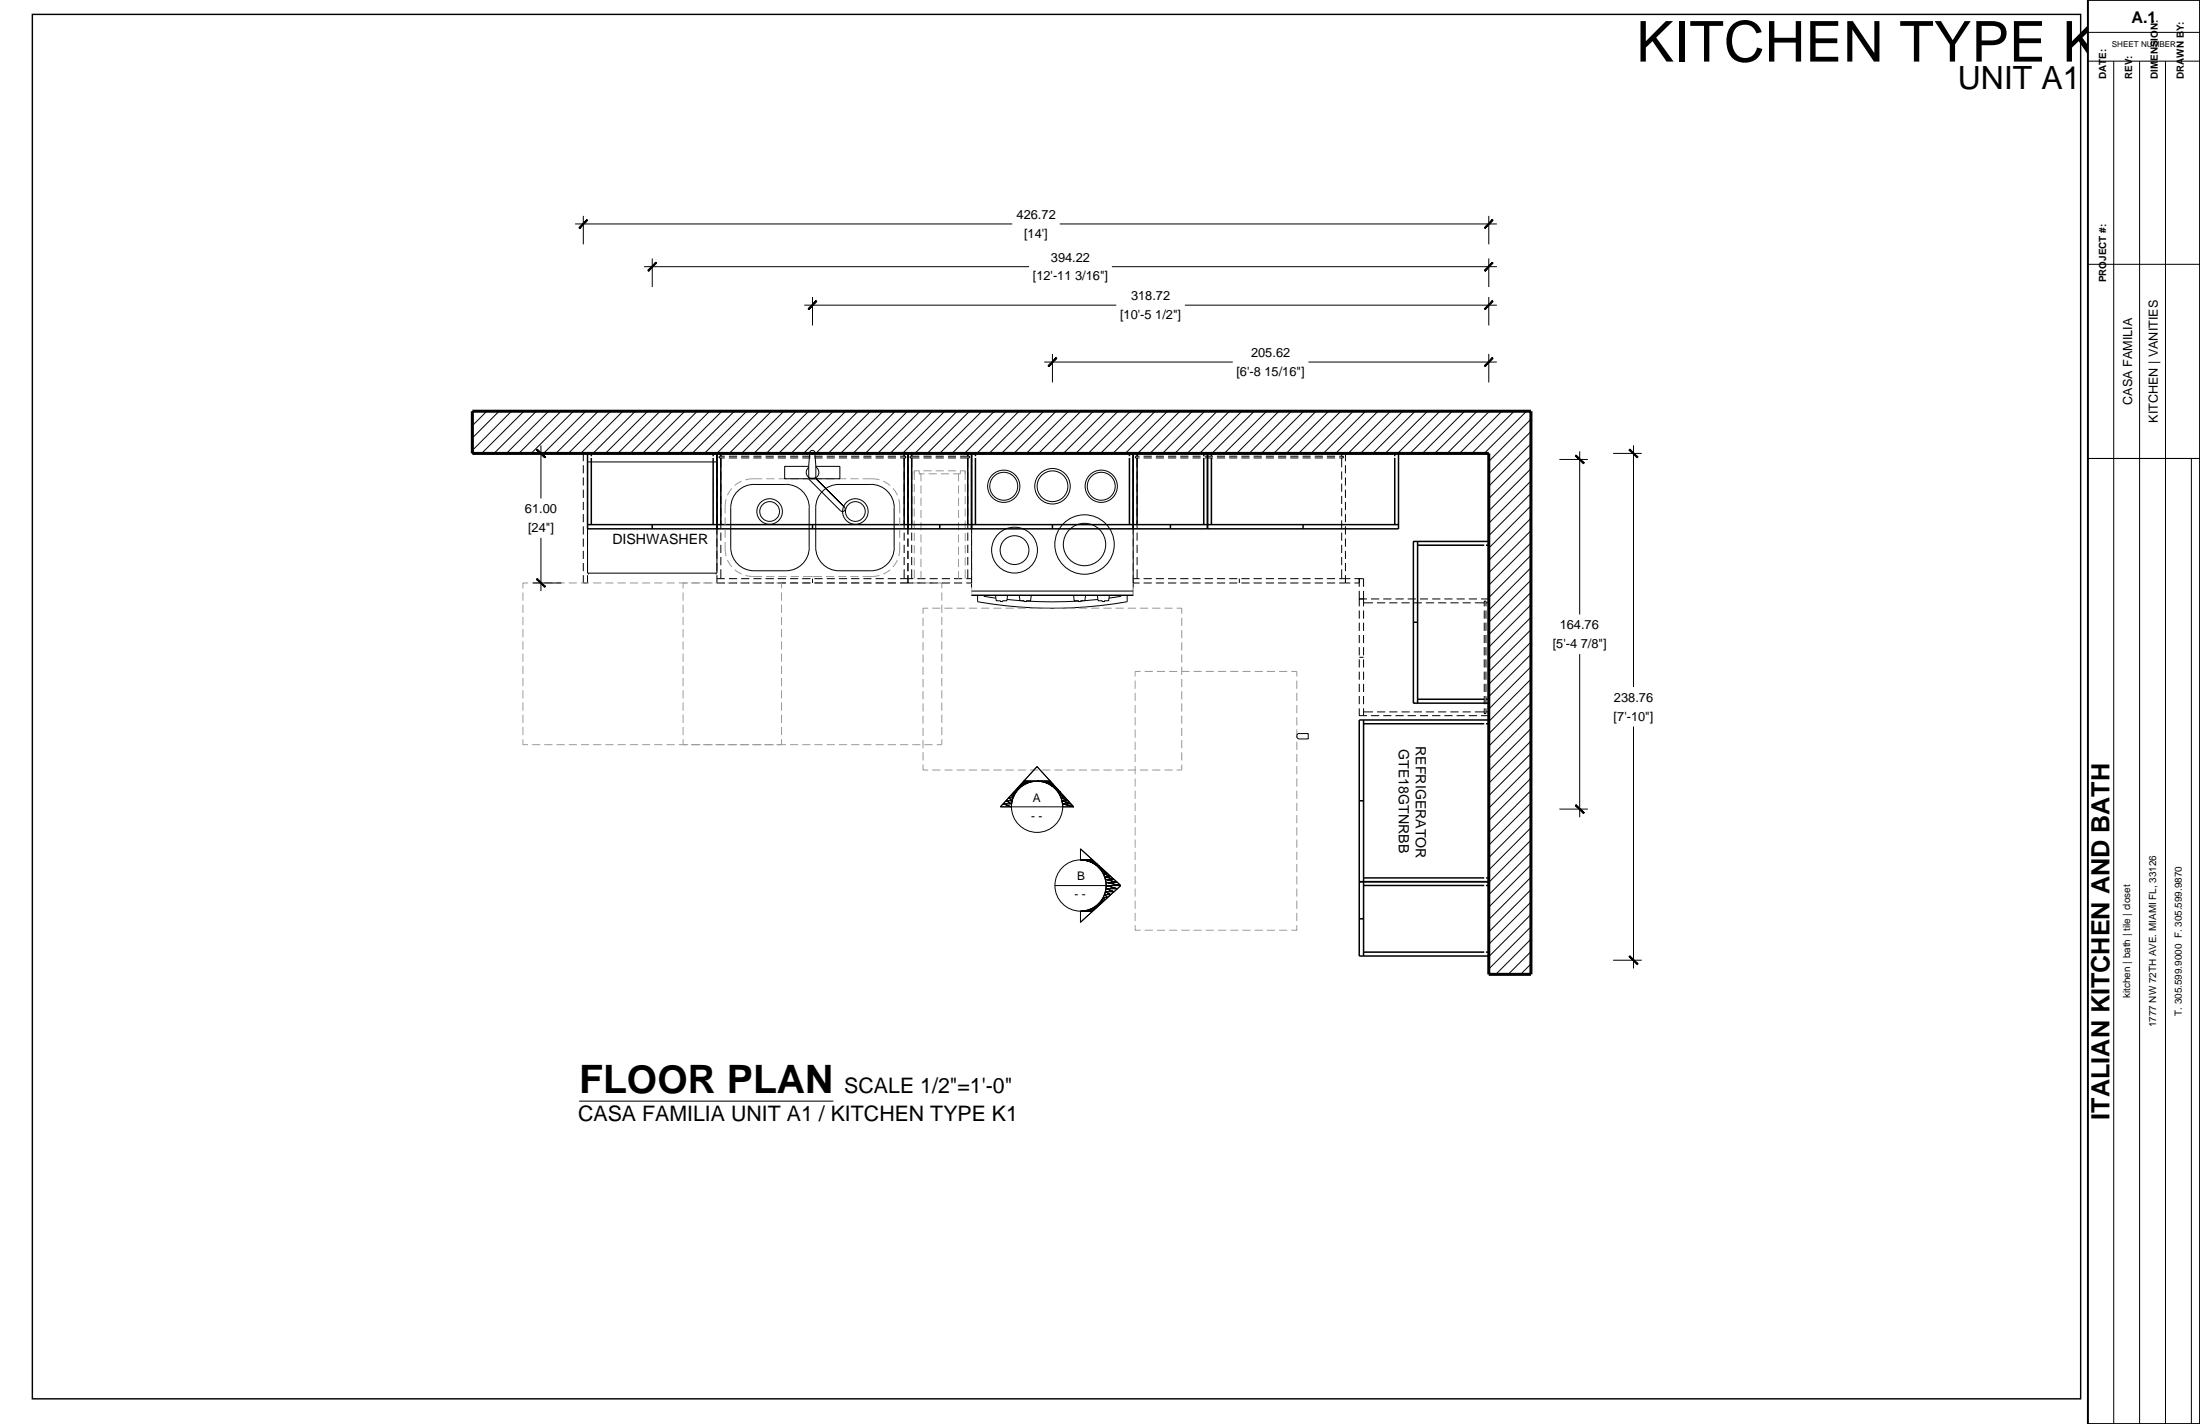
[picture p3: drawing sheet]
<svg xmlns="http://www.w3.org/2000/svg" width="432mm" height="279mm" viewBox="0 0 432 279" stroke-linecap="round" stroke-linejoin="round" font-family="sans-serif">
<g fill="none" stroke="#000" stroke-width=".2">
<path d="M112.9 43.9h85.8M114.5 42.4v5.5M126.4 52.3h75.6M128 50.7v5.6M157.9 59.9h61.2M159.5 58.3v5.6M208 43.9h85.8M218.2 52.3h75.6M232.6 59.9h61.2M292.2 42.4v5.5M292.2 50.7v5.6M292.2 58.3v5.6"/>
<path d="M205 71h37M206.6 69.4v5.6M256.8 71h37M292.2 69.4v5.6M93.1 80.7l-.4 .4M95.5 80.7l-2.8 2.8M98 80.7l-5.3 5.2M100.4 80.7l-7.7 7.7M102.8 80.7l-8.3 8.3M104.6 89h5.6M105.3 80.7l-8.3 8.3M106.2 87.4v10.4"/>
<path d="M107.7 80.7l-8.3 8.3M110.1 80.7l-8.3 8.3M112.5 80.7l-8.3 8.3M114.5 90.5v-1.5h.8v1.5M114.5 91.3v1.6M114.5 93.7v1.6M114.5 96.1v1.6M114.5 98.5v1.6M115 80.7l-8.3 8.3M115.3 90.6h25.4v21.9h-25.4zM116.1 89h23.9M117.4 80.7l-8.3 8.3"/>
<path d="M119.8 80.7l-8.3 8.3M122.3 80.7l-8.3 8.3M124.7 80.7l-8.3 8.3M127.1 80.7l-8.3 8.3M129.6 80.7l-8.3 8.3M132 80.7l-8.3 8.3M134.4 80.7l-8.3 8.3M136.8 80.7l-8.3 8.3M139.3 80.7l-8.3 8.3M141.5 89v.5M141.5 89.9v1.8M141.5 92.5v1.6"/>
<path d="M141.5 94.9v1.6M141.5 97.3v1.6M141.5 99.7v1.6M141.7 80.7l-8.3 8.3M142.3 89.5h-1.2v.4h1.2M143.1 89.9h1.6M143.1 89.5h1.6M144.1 80.7l-8.3 8.3M145.5 89.9h1.6M145.5 89.5h1.6M146.6 80.7l-8.3 8.3M147.9 89.9h1.6"/>
<path d="M147.9 89.5h1.6M149 80.7l-8.3 8.3M150.3 89.9h1.6M150.3 89.5h1.6M151.4 80.7l-8.3 8.3M152.7 89.9h1.6M152.7 89.5h1.6M153.8 80.7l-8.2 8.3M154.2 95.1l-6.2-.1a4.6 4.6 0 0 0-4.6 4.6v7.8a4.6 4.6 0 0 0 4.6 4.6h6.2M154.3 95a4.5 4.5 0 0 1 4.5 4.6v7.8a4.6 4.6 0 0 1-4.5 4.6M155.1 89.9h1.6M155.1 89.5h1.6"/>
<path d="M156.3 80.7l-8.3 8.3M157.5 89.9h1.6M157.5 89.5h1.6M158.7 93.9l6.3 6.3M158.7 80.7l-8.3 8.3M158.7 91.5h-4.7v2.4h10.8v-2.4h-4.7M158.8 91.7a1.24 1.24 0 0 0 .1 2.1M158.9 89.3l-.2 2.1v2.2l.2 .3h1.1l.1-.3-.1-4.3M159.9 89.9h1.6M159.9 89.5h1.6M160 88.9a.54 .54 0 0 0-.6-.5 .54 .54 0 0 0-.5 .5M160.1 91.6a1.24 1.24 0 0 1-.1 2.2"/>
<path d="M160.2 93.9l5.5 5.6a.52 .52 0 0 1 0 .7 .52 .52 0 0 1-.7 0M161.1 80.7l-8.3 8.3M162.3 89.9h1.6M162.3 89.5h1.6M163.6 80.7l-8.3 8.3M164.7 89.9h1.6M164.7 89.5h1.6M166 80.7l-8.3 8.3M167 89.9h1.7M167 89.5h1.7M168.4 80.7l-8.3 8.3M169.5 89.9h1.5"/>
<path d="M169.5 89.5h1.5M170.9 80.7l-8.3 8.3M170.9 95.1l-6.2-.1a4.6 4.6 0 0 0-4.6 4.6v7.8a4.6 4.6 0 0 0 4.6 4.6h6.2M170.9 95a4.5 4.5 0 0 1 4.6 4.6v7.8a4.6 4.6 0 0 1-4.6 4.6M171.9 89.9h1.6M171.9 89.5h1.6M173.3 80.7l-8.3 8.3M174.2 89.9h1.7M174.2 89.5h1.7M175.7 80.7l-8.3 8.3M176.7 89.5h1.1v.4h-1.1M177.5 89v.5"/>
<path d="M177.5 89.9v1.8M177.5 92.5v1.6M177.5 94.9v1.6M177.5 97.3v1.6M177.5 99.7v1.6M178.1 80.7l-8.3 8.3M178.2 89v1.5M178.2 91.3v1.6M178.2 93.7v1.6M178.2 96.1v1.6M178.2 98.5v1.6M178.9 89v.5"/>
<path d="M178.9 89.9v1.8M178.9 92.5v1.6M178.9 94.9v1.6M178.9 97.3v1.6M178.9 99.7v1.6M180.4 89.5h-1.8v.4h1.8M180.6 80.7l-8.3 8.3M181.3 89.9h1.6M181.3 89.5h1.6M183 80.7l-8.3 8.3M183.6 89.9h1.7M183.6 89.5h1.7"/>
<path d="M185.4 80.7l-8.3 8.3M186.1 89.9h1.5M186.1 89.5h1.5M187.9 80.7l-8.3 8.3M188.4 89.5h1.9v.4h-1.9M189.9 89v.5M189.9 89.9v1.8M189.9 92.5v1.6M189.9 94.9v1.6M189.9 97.3v1.6M189.9 99.7v1.6M190.3 80.7l-8.3 8.3"/>
<path d="M190.7 89v27.8h31.7v-27.8M192.7 80.7l-8.3 8.3M195.2 80.7l-8.3 8.3M197.6 80.7l-8.3 8.3M200 80.7l-8.3 8.3M202.4 80.7l-8.3 8.3M204.9 80.7l-8.3 8.3M207.3 80.7l-8.3 8.3M209.7 80.7l-8.3 8.3M212.2 80.7l-8.3 8.3M214.6 80.7l-8.3 8.3M217 80.7l-8.3 8.3"/>
<path d="M219.4 80.7l-8.2 8.3M221.9 80.7l-8.3 8.3M223.2 89v.5M223.2 89.9v1.8M223.2 92.5v1.6M223.2 94.9v1.6M223.2 97.3v1.6M223.2 99.7v1.6M223.7 89.5h-.9v.4h.9M224.3 80.7l-8.3 8.3M224.5 89.9h1.6M224.5 89.5h1.6"/>
<path d="M226.7 80.7l-8.3 8.3M226.9 89.9h1.6M226.9 89.5h1.6M229.2 80.7l-8.3 8.3M229.3 89.9h1.6M229.3 89.5h1.6M231.6 80.7l-8.3 8.3M231.6 89.9h1.7M231.6 89.5h1.7M234 80.7l-8.3 8.3M234.1 89.9h1.5M234.1 89.5h1.5"/>
<path d="M236.5 80.7l-8.3 8.3M236.5 89.9h1.6M236.5 89.5h1.6M236.9 89h-96.2v1.5M237.7 89h36M238.8 89.9h1.7M238.8 89.5h1.7M238.9 80.7l-8.3 8.3M241.3 89.9h1.5M241.3 89.5h1.5M241.3 80.7l-8.3 8.3M243.6 89.9h1.7"/>
<path d="M243.6 89.5h1.7M243.7 80.7l-8.2 8.3M246 89.9h1.6M246 89.5h1.6M246.2 80.7l-8.3 8.3M248.5 89.9h1.5M248.5 89.5h1.5M248.6 80.7l-8.3 8.3M250.8 89.9h1.7M250.8 89.5h1.7M251 80.7l-8.3 8.3M253.2 89.9h1.6"/>
<path d="M253.2 89.5h1.6M253.4 80.7l-8.2 8.3M255.7 89.9h1.5M255.7 89.5h1.5M255.9 80.7l-8.3 8.3M258 89.9h1.7M258 89.5h1.7M258.3 80.7l-8.3 8.3M260.4 89.9h1.6M260.4 89.5h1.6M260.8 80.7l-8.3 8.3M262.8 89.5h.9v.4h-.9"/>
<path d="M263.2 80.7l-8.3 8.3M263.3 89v.5M263.3 89.9v1.8M263.3 92.5v1.6M263.3 94.9v1.6M263.3 97.3v1.6M263.3 99.7v1.6M264.1 89v1.5M264.1 91.3v1.6M264.1 93.7v1.6M264.1 96.1v1.6M264.1 98.5v1.6"/>
<path d="M265.6 80.7l-8.3 8.3M268 80.7l-8.3 8.3M270.5 80.7l-8.3 8.3M272.9 80.7l-8.3 8.3M275.3 80.7l-8.3 8.3M277.7 80.7l-8.2 8.3M280.2 80.7l-8.3 8.3M282.6 80.7l-8.3 8.3M285 80.7l-8.2 8.3M287.5 80.7l-8.3 8.3M289.9 80.7l-8.3 8.3M292.3 80.7l-8.3 8.3"/>
<path d="M294.8 80.7l-8.3 8.3M297.2 80.7l-8.3 8.3M299.6 80.7l-8.3 8.3M300.5 82.3l-8.3 8.2M300.5 84.7l-8.3 8.3M300.5 87.1l-8.3 8.3M300.5 89.5l-8.3 8.3M300.5 92l-8.3 8.2M300.5 94.4l-8.3 8.3M300.5 96.8l-8.3 8.3M300.5 99.3l-8.3 8.2M306.1 90.1h5.6"/>
<path d="M310 88.5v32.1M316.6 89h5.6M320.6 87.4v47.4M104.6 114.4h5.6M106.2 105.5v10.5M114.5 112.9v1.5h.8v-1.5M114.5 100.9v1.6M114.5 103.3v1.6M114.5 105.7v1.6M114.5 108.1v1.6M114.5 110.5v1.6M115.5 112.5v.2"/>
<path d="M140.5 112.5v.2M140.7 113.5h1.6M140.7 112.9v1.5h1.6M141.5 102.1v1.6M141.5 104.5v1.6M141.5 106.9v1.6M141.5 109.3v1.6M141.5 111.7v1.8M143.1 113.5h1.6M143.1 114.4h1.6M145.5 113.5h1.6M145.5 114.4h1.6"/>
<path d="M147.9 113.5h1.6M147.9 114.4h1.6M150.3 113.5h1.6M150.3 114.4h1.6M152.7 113.5h1.6M152.7 114.4h1.6M155.1 113.5h1.6M155.1 114.4h1.6M157.5 113.5h1.6M157.5 114.4h1.6M159.5 113.5v.9M159.9 113.5h1.6"/>
<path d="M159.9 114.4h1.6M162.3 113.5h1.6M162.3 114.4h1.6M164.7 113.5h1.6M164.7 114.4h1.6M167 113.5h1.7M167 114.4h1.7M169.5 113.5h1.5M169.5 114.4h1.5M171.9 113.5h1.6M171.9 114.4h1.6M174.2 113.5h1.7"/>
<path d="M174.2 114.4h1.7M176.7 113.5h2.6M176.7 114.4h2.6M177.5 102.1v1.6M177.5 104.5v1.6M177.5 106.9v1.6M177.5 109.3v1.6M177.5 111.7v1.8M178.2 100.9v1.6M178.2 103.3v1.6M178.2 105.7v1.6M178.2 108.1v1.6"/>
<path d="M178.2 110.5v1.6M178.2 112.9v1.5M178.9 102.1v1.6M178.9 104.5v1.6M178.9 106.9v1.6M178.9 109.3v1.6M178.9 111.7v1.8M180 113.5h1.7M180 114.4h1.7M182.5 113.5h1.5M182.5 114.4h1.5M184.8 113.5h1.7"/>
<path d="M184.8 114.4h1.7M187.2 113.5h1.6M187.2 114.4h1.6M189.7 113.5h1M189.7 114.4h1M189.9 102.1v1.6M189.9 104.5v1.6M189.9 106.9v1.6M189.9 109.3v1.6M189.9 111.7v1.8M190.7 116h31.7M191.9 116.8v1.3a84.8 84.8 0 0 0 29.3 0v-1.3"/>
<path d="M193.1 116.8v.2l2.4 .4M195.4 116.8l.1 1.1h.9v.1l1.2-.1 .2-1.1M197.7 117.6l2.5 .3M200 116.8l.2 1.1M200.5 117.9h.5M201.4 117.9a88.6 88.6 0 0 0 10.3 0M202.4 116.8l-.1 1.1h-.9v.1l-1.2-.1M210.7 116.8l.1 1.1h.9v.1l1.2-.1M212.6 117.9h-.5M213.1 116.8l-.2 1.1M215.4 116.8l.1 1.1h.8v.1l1.3-.1 .1-1.1M215.5 117.6l-2.6 .3"/>
<path d="M220 116.8v.2l-2.3 .4M222.4 113.5h1.3M222.4 114.4h1.3M223.2 102.1v1.6M223.2 104.5v1.6M223.2 106.9v1.6M223.2 109.3v1.6M223.2 111.7v1.8M224.5 113.5h1.6M224.5 114.4h1.6M226.9 113.5h1.6M226.9 114.4h1.6"/>
<path d="M229.3 113.5h1.6M229.3 114.4h1.6M231.6 113.5h1.7M231.6 114.4h1.7M234.1 113.5h1.5M234.1 114.4h1.5M236.5 113.5h1.6M236.5 114.4h1.6M238.8 113.5h1.7M238.8 114.4h1.7M241.3 113.5h1.5M241.3 114.4h1.5"/>
<path d="M243.2 113.5v.9M243.6 113.5h1.7M243.6 114.4h1.7M246 113.5h1.6M246 114.4h1.6M248.5 113.5h1.5M248.5 114.4h1.5M250.8 113.5h1.7M250.8 114.4h1.7M253.2 113.5h1.6M253.2 114.4h1.6M255.7 113.5h1.5"/>
<path d="M255.7 114.4h1.5M258 113.5h1.7M258 114.4h1.7M260.4 113.5h1.6M260.4 114.4h1.6M262.8 113.5h2.2M262.8 114.4h2.2M263.3 102.1v1.6M263.3 104.5v1.6M263.3 106.9v1.6M263.3 109.3v1.6M263.3 111.7v1.8"/>
<path d="M264.1 100.9v1.6M264.1 103.3v1.6M264.1 105.7v1.6M264.1 108.1v1.6M264.1 110.5v1.6M264.1 112.9v1.5M265.8 113.5h1.8v1.6M265.8 114.4h1M266.8 113.5v1.6M266.8 115.9v3.1M266.8 119.8v1.6M266.8 117.5h1.5"/>
<path d="M267.6 115.9v3.1M267.6 119.8v1.6M267.6 118.3h1.9M269.1 117.5h1.6M270.3 118.3h1.6M271.5 117.5h1.6M272.7 118.3h1.6M273.9 117.5h1.6M275.1 118.3h1.6M276.3 117.5h1.6M277.5 118.3h1.6M278.7 117.5h1.6"/>
<path d="M279.9 118.3h1.6M281.1 117.5h1.6M282.3 118.3h1.6M283.5 117.5h1.6M284.7 118.3h1.6M285.9 117.5h1.6M287.1 118.3h1.6M288.3 117.5h1.6M289.5 118.3h1.8M290.7 117.5h1.5M291.3 119v-1.1h.4v1.1M291.3 119.8v1.6"/>
<path d="M291.7 118.3h.5M291.7 119.8v1.6M292.2 107v30.2M300.5 101.7l-8.3 8.3M300.5 104.1l-8.3 8.3M300.5 106.5l-8.3 8.3M300.5 109l-8.3 8.3M300.5 111.4l-8.3 8.3M300.5 113.8l-8.3 8.3M300.5 116.2l-8.3 8.3M300.5 118.7l-8.3 8.3M266.8 122.2v1.6"/>
<path d="M266.8 124.6v1.6M266.8 127v1.6M266.8 129.4v1.6M266.8 131.8v1.6M266.8 134.2v1.6M266.8 136.6v1.6M266.8 139v1.4h1.5M266.8 129h.8M267.6 122.2v1.6M267.6 124.6v1.6M267.6 127v1.6M267.6 129.4v1.6"/>
<path d="M267.6 131.8v1.6M267.6 134.2v1.6M267.6 136.6v1.6M267.6 139v1.4M267.6 139.7h1.9M270.3 139.7h1.6M272.7 139.7h1.6M275.1 139.7h1.6M277.5 139.7h1.6M279.9 139.7h1.6M282.3 139.7h1.6M284.7 139.7h1.6"/>
<path d="M287.1 139.7h1.6M289.5 139.7h1.8M291.3 122.2v1.6M291.3 124.6v1.6M291.3 127v1.6M291.3 129.4v1.6M291.3 131.8v1.6M291.3 134.2v1.6M291.3 136.6v1.6M291.3 139v1h.4v-1M291.7 139.7h.5M291.7 122.2v1.6"/>
<path d="M291.7 124.6v1.6M291.7 127v1.6M291.7 129.4v1.6M291.7 131.8v1.6M291.7 134.2v1.6M291.7 136.6v1.6M292.2 137.8v2.6h-1.5M300.5 121.1l-8.3 8.3M300.5 123.5l-8.3 8.3M300.5 126l-8.3 8.3M300.5 128.4l-8.3 8.3M300.5 130.8l-8.3 8.3"/>
<path d="M300.5 133.3l-8.3 8.3M300.5 135.7l-8.3 8.3M300.5 138.1l-8.3 8.3M310 128.3v32.1M203.5 150.4l7.2 7.9h-14.4zM254.5 144.3v.3M254.6 144.6v.2l.4 .2M254.6 144.3v-.2l.4-.2h1.8v1.1h-1.8M269.1 140.4h1.6M271.5 140.4h1.6M273.9 140.4h1.6M276.3 140.4h1.6"/>
<path d="M278.7 140.4h1.6M281.1 140.4h1.6M283.5 140.4h1.6M285.9 140.4h1.6M288.3 140.4h1.6M292.2 142v30.3M300.5 140.5l-8.3 8.3M300.5 143l-8.3 8.3M300.5 145.4l-8.3 8.3M300.5 147.8l-8.3 8.3M300.5 150.3l-8.3 8.3M300.5 152.7l-8.3 8.3"/>
<path d="M300.5 155.1l-8.3 8.3M300.5 157.6l-8.3 8.2M300.5 160l-8.3 8.3M306.1 158.8h5.6M320.6 142.6v47.4M207 173.8h10.1M212.1 168.7v-2.1l7.9 7.2-7.9 7.2v-2.2M212.1 168.7a5 5 0 0 1 5 5M212.1 168.7a5 5 0 0 0-5 5 5 5 0 0 0 5 5.1 5 5 0 0 0 5-5.1M292.2 173.7v13.1M300.5 162.4l-8.3 8.3M300.5 164.8l-8.3 8.3"/>
<path d="M300.5 167.3l-8.3 8.3M300.5 169.7l-8.3 8.3M300.5 172.1l-8.3 8.3M300.5 174.6l-8.3 8.3M300.5 177l-8.3 8.3M300.5 179.4l-8.3 8.3M300.5 181.8l-8.3 8.3M300.5 184.3l-6.9 6.9M300.5 186.7l-4.5 4.5M300.5 189.1l-2.1 2.1M316.6 188.4h5.6M113.7 216h49.9"/>
<circle cx="197" cy="95.4" r="3.2"/>
<circle cx="197" cy="95.4" r="2.74"/>
<circle cx="206.6" cy="95.4" r="3.5"/>
<circle cx="206.6" cy="95.4" r="3"/>
<circle cx="216.1" cy="95.4" r="3.2"/>
<circle cx="216.1" cy="95.4" r="2.74"/>
<circle cx="151.1" cy="100.4" r="1.94"/>
<circle cx="151.1" cy="100.4" r="2.51"/>
<circle cx="167.9" cy="100.4" r="1.94"/>
<circle cx="167.9" cy="100.4" r="2.51"/>
<circle cx="199.1" cy="107.9" r="4.5"/>
<circle cx="199.1" cy="107.9" r="2.83"/>
<circle cx="212.9" cy="106.8" r="5.8"/>
<circle cx="212.9" cy="106.8" r="4.2"/>
<circle cx="203.5" cy="158.3" r="5"/>
</g>
<g fill="none" stroke="#dadada" stroke-width=".2">
<path d="M190.7 89v1.5M190.7 91.3v1.6M190.7 93.7v1.6M190.7 96.1v1.6M190.7 98.5v1.6M222.4 89v1.5M222.4 91.3v1.6M222.4 93.7v1.6M222.4 96.1v1.6M222.4 98.5v1.6M190.7 100.9v1.6M190.7 103.3v1.6"/>
<path d="M190.7 105.7v1.6M190.7 108.1v1.6M190.7 110.5v1.6M190.7 112.9v1.6M190.7 115.3v1.5M222.4 100.9v1.6M222.4 103.3v1.6M222.4 105.7v1.6M222.4 108.1v1.6M222.4 110.5v1.6M222.4 112.9v1.6M222.4 115.3v1.5"/>
</g>
<g fill="none" stroke="#989898" stroke-width=".2">
<path d="M142.5 97.9l-.2 2.8M143.6 95.8l-.8 1.4M145.5 94.4l-1.3 .9M149.6 93.9a8.5 8.5 0 0 0-3.3 .2M150.4 93.9h1.6M152.8 93.9h1.6M155.2 93.9h1.6M157.6 93.9h3.7M162.1 93.9h1.6M164.5 93.9h1.6M166.9 93.9h1.6M169.3 93.9a8.5 8.5 0 0 1 3.3 .2"/>
<path d="M173.4 94.4l1.3 .9M175.3 95.8l.8 1.4M176.4 97.9l.2 2.8M179.5 95v1.6M179.5 97.4v1.6M179.5 99.8v1.6M180.8 93v1.4M180.8 95.2v1.7M180.8 97.7v1.6M181.3 92.4h1.6M181.5 93h-1.1v-.6h-.9v1.8M182.3 93h1.6"/>
<path d="M183.6 92.4h1.7M184.7 93h1.6M186.1 92.4h1.5M187.1 93h1.4l-.1-.6h1v1.8M188.1 93v1.4M188.1 95.2v1.7M188.1 97.7v1.6M189.4 95v1.6M189.4 97.4v1.6M189.4 99.8v1.6M102.6 116.2v1.7M102.6 118.6v1.6"/>
<path d="M103.6 114.4h-1v1M104.4 114.4h1.6M106.8 114.4h1.6M109.2 114.4h1.6M111.6 114.4h1.6M114 114.4h1.6M116.4 114.4h1.6M118.8 114.4h1.6M121.2 114.4h1.6M123.6 114.4h1.6M126 114.4h1.6M128.4 114.4h1.6"/>
<path d="M130.8 114.4h1.6M133.2 114.4h1.9M134.1 114.4v1M134.1 116.2v1.7M134.1 118.6v1.6M135.6 114.4h1.9M138 114.4h1.9M140.4 114.4h1.9M142.3 106.3l.2 2.8M142.3 101.5v1.6M142.3 103.9v1.6M142.8 109.9l.8 1.3"/>
<path d="M142.8 114.4h1.9M144.2 111.8l1.4 .8M145.2 114.4h1.9M146.3 112.9a8.5 8.5 0 0 0 3.3 .2M147.6 114.4h1.9M150 114.4h1.9M150.4 113.1h1.6M152.4 114.4h1.9M152.8 113.1h1.6M153.4 114.4v1M153.4 116.2v1.7M153.4 118.6v1.6"/>
<path d="M155.1 114.4h1.6M155.2 113.1h1.6M157.5 114.4h1.6M157.6 113.1h3.7M159.9 114.4h1.6M162.1 113.1h1.6M162.3 114.4h1.6M164.5 113.1h1.6M164.7 114.4h1.6M166.9 113.1h1.6M167 114.4h1.7M169.5 114.4h1.5"/>
<path d="M171.9 114.4h1.6M172.6 112.9a8.5 8.5 0 0 1-3.3 .2M174.2 114.4h1.7M174.7 111.8l-1.3 .8M176.1 109.9l-.8 1.3M176.6 106.3l-.2 2.8M176.6 101.5v1.6M176.6 103.9v1.6M176.7 114.4h1.5M179 114.4h1.7M179.5 102.2v1.6M179.5 104.6v1.6"/>
<path d="M179.5 107v1.6M179.5 109.3v1.7M179.5 111.8v1.7M180.8 100.1v1.5M180.8 102.4v1.7M180.8 104.9v1.5M180.8 107.3v1.5M180.8 109.6v1.7M180.8 112v1.5M181.4 114.4h1.6M182.2 119.3h-1v1.1M183 119.3h1.6"/>
<path d="M183.9 114.4h.9v1M184.8 116.2v1.7M184.8 118.6v1.6M185.4 119.3h1.6M187.8 119.3h1.6M188.1 100.1v1.5M188.1 102.4v1.7M188.1 104.9v1.5M188.1 107.3v1.5M188.1 109.6v1.7M188.1 112v1.5M189.4 102.2v1.6"/>
<path d="M189.4 104.6v1.6M189.4 107v1.6M189.4 109.3v1.7M189.4 111.8v1.7M190.2 119.3h1.6M192.6 119.3h1.6M195 119.3h1.6M197.4 119.3h1.6M199.8 119.3h1.6M202.2 119.3h1.6M204.6 119.3h1.6M207 119.3h1.6"/>
<path d="M209.4 119.3h1.6M211.8 119.3h1.6M214.2 119.3h1.6M216.6 119.3h1.6M218.9 119.3h1.7M221.4 119.3h1.5M223.8 119.3h1.6M226.1 119.3h1.7M228.6 119.3h1.5M230.9 119.3h1v1.1M102.6 121.1v1.5M102.6 123.4v1.7"/>
<path d="M102.6 125.8v1.6M102.6 128.2v1.6M102.6 130.6v1.6M102.6 133v1.6M102.6 135.4v1.6M102.6 137.8v1.6M134.1 121.1v1.5M134.1 123.4v1.7M134.1 125.8v1.6M134.1 128.2v1.6M134.1 130.6v1.6M134.1 133v1.6"/>
<path d="M134.1 135.4v1.6M134.1 137.8v1.6M153.4 121.1v1.5M153.4 123.4v1.7M153.4 125.8v1.6M153.4 128.2v1.6M153.4 130.6v1.6M153.4 133v1.6M153.4 135.4v1.6M153.4 137.8v1.6M181.2 121.2v1.6M181.2 123.6v1.6"/>
<path d="M181.2 126v1.6M181.2 128.4v1.6M181.2 130.8v1.6M181.2 133.2v1.6M181.2 135.6v1.6M181.2 138v1.6M184.8 121.1v1.5M184.8 123.4v1.7M184.8 125.8v1.6M184.8 128.2v1.6M184.8 130.6v1.6M184.8 133v1.6"/>
<path d="M184.8 135.4v1.6M184.8 137.8v1.6M222.8 133.5v1.6M222.8 135.9v1.6M222.8 138.3v1.6M223.9 131.7h-1.1v1M224.7 131.7h1.6M227.1 131.7h1.6M229.5 131.7h1.6M231.9 131.7h1.6M231.9 121.2v1.6M231.9 123.6v1.6"/>
<path d="M231.9 126v1.6M231.9 128.4v1.6M231.9 130.8v1.6M231.9 133.2v1.6M231.9 135.6v1.6M231.9 138v1.6M234.3 131.7h1.6M236.7 131.7h1.6M239.1 131.7h1.6M241.5 131.7h1.6M243.9 131.7h1.5M246.3 131.7h1.6"/>
<path d="M248.6 131.7h1.7M251.1 131.7h1.5M253.4 131.7h1.1v1M254.5 133.5v1.6M254.5 135.9v1.6M254.5 138.3v1.6M102.6 145v1.1h1M102.6 140.2v1.6M102.6 142.6v1.6M104.4 146.1h1.6M106.8 146.1h1.6M109.2 146.1h1.6"/>
<path d="M111.6 146.1h1.6M114 146.1h1.6M116.4 146.1h1.6M118.8 146.1h1.6M121.2 146.1h1.6M123.6 146.1h1.6M126 146.1h1.6M128.4 146.1h1.6M130.8 146.1h1.6M133.2 146.1h1.9M134.1 140.2v1.6M134.1 142.6v1.6"/>
<path d="M134.1 145v1.1M135.6 146.1h1.9M138 146.1h1.9M140.4 146.1h1.9M142.8 146.1h1.9M145.2 146.1h1.9M147.6 146.1h1.9M150 146.1h1.9M152.4 146.1h1.9M153.4 140.2v1.6M153.4 142.6v1.6M153.4 145v1.1"/>
<path d="M155.1 146.1h1.6M157.5 146.1h1.6M159.9 146.1h1.6M162.3 146.1h1.6M164.7 146.1h1.6M167 146.1h1.7M169.5 146.1h1.5M171.9 146.1h1.6M174.2 146.1h1.7M176.7 146.1h1.5M179 146.1h1.7M181.2 150v1.1h1"/>
<path d="M181.2 140.4v1.6M181.2 142.8v1.6M181.2 145.2v1.6M181.2 147.6v1.6M181.4 146.1h1.6M183 151.1h1.6M184.8 145v1.1h-.9M184.8 140.2v1.6M184.8 142.6v1.6M185.4 151.1h1.6M187.8 151.1h1.6M190.2 151.1h1.6"/>
<path d="M192.6 151.1h1.6M195 151.1h1.6M197.4 151.1h1.6M199.8 151.1h1.6M202.2 151.1h1.6M204.6 151.1h1.6M207 151.1h1.6M209.4 151.1h1.6M211.8 151.1h1.6M214.2 151.1h1.6M216.6 151.1h1.6M218.9 151.1h1.7"/>
<path d="M221.4 151.1h1.5M222.8 140.7v1.6M222.8 143.1v1.6M222.8 145.5v1.6M222.8 147.9v1.6M222.8 150.3v1.6M222.8 152.7v1.6M222.8 155.1v1.6M222.8 157.5v1.6M222.8 159.9v1.6M223.8 151.1h1.6M226.1 151.1h1.7"/>
<path d="M228.6 151.1h1.5M231.9 150v1.1h-1M231.9 140.4v1.6M231.9 142.8v1.6M231.9 145.2v1.6M231.9 147.6v1.6M254.5 140.7v1.6M254.5 143.1v1.6M254.5 145.5v1.6M254.5 147.9v1.6M254.5 150.3v1.6M254.5 152.7v1.6"/>
<path d="M254.5 155.1v1.6M254.5 157.5v1.6M254.5 159.9v1.6M222.8 162.3v1.6M222.8 164.7v1.6M222.8 167.1v1.6M222.8 169.5v1.6M222.8 171.9v1.6M222.8 174.3v1.6M222.8 176.7v1.6M222.8 179.1v1.6M254.5 162.3v1.6"/>
<path d="M254.5 164.7v1.6M254.5 167.1v1.6M254.5 169.5v1.6M254.5 171.9v1.6M254.5 174.3v1.6M254.5 176.7v1.6M254.5 179.1v1.6M222.8 181.5v1h1.1M224.7 182.5h1.6M227.1 182.5h1.6M229.5 182.5h1.6M231.9 182.5h1.6"/>
<path d="M234.3 182.5h1.6M236.7 182.5h1.6M239.1 182.5h1.6M241.5 182.5h1.6M243.9 182.5h1.5M246.3 182.5h1.6M248.6 182.5h1.7M251.1 182.5h1.5M254.5 181.5v1h-1.1"/>
</g>
<path d="M92.7 80.7h207.8v110.5h-8.3v-102.2h-199.5z" fill="none" stroke="#000" stroke-width=".59"/>
<g fill="#000" stroke="#000" stroke-width=".2">
<path d="M115.2 43.1l.2 .1zM115.2 43.1l-1.4 1.7zM113.8 44.8l1.6-1.6zM115.2 43.1l-1.4 1.7zM113.6 44.7l.2 .1zM113.6 44.7l1.6-1.6z" fill-rule="evenodd"/>
<path d="M128.7 51.4l.2 .2zM128.7 51.4l-1.4 1.8zM127.3 53.2l1.6-1.6zM128.7 51.4l-1.4 1.8zM127.1 53l.2 .2zM127.1 53l1.6-1.6z" fill-rule="evenodd"/>
<path d="M160.2 59l.1 .2zM160.2 59l-1.5 1.7zM158.7 60.7l1.6-1.5zM160.2 59l-1.5 1.7zM158.6 60.6l.1 .1zM160.2 59l-1.6 1.6z" fill-rule="evenodd"/>
<path d="M291.3 53l.2 .2zM292.9 51.4l-1.4 1.8zM292.9 51.4l-1.6 1.6zM292.9 51.4l-1.4 1.8zM292.9 51.4l.2 .2zM293.1 51.6l-1.6 1.6z" fill-rule="evenodd"/>
<path d="M291.3 44.7l.2 .1zM292.9 43.1l-1.4 1.7zM291.3 44.7l1.6-1.6zM292.9 43.1l-1.4 1.7zM292.9 43.1l.2 .1zM293.1 43.2l-1.6 1.6z" fill-rule="evenodd"/>
<path d="M207.3 70.2l.2 .1zM207.3 70.2l-1.5 1.7zM205.8 71.9l1.7-1.6zM207.3 70.2l-1.5 1.7zM205.7 71.8l.1 .1zM205.7 71.8l1.6-1.6z" fill-rule="evenodd"/>
<path d="M291.3 71.8l.2 .1zM292.9 70.2l-1.4 1.7zM292.9 70.2l-1.6 1.6zM292.9 70.2l-1.4 1.7zM292.9 70.2l.2 .1zM293.1 70.3l-1.6 1.6z" fill-rule="evenodd"/>
<path d="M291.3 60.6l.2 .1zM292.9 59l-1.4 1.7zM291.3 60.6l1.6-1.6zM292.9 59l-1.4 1.7zM292.9 59l.2 .2zM293.1 59.2l-1.6 1.5z" fill-rule="evenodd"/>
<path d="M107.1 89.7l-.2 .2zM105.3 88.3l1.8 1.4zM105.3 88.3l1.6 1.6zM105.3 88.3l1.8 1.4zM105.5 88.1l-.2 .2zM105.5 88.1l1.6 1.6z" fill-rule="evenodd"/>
<path d="M310.8 91l.1-.2zM309.2 89.4l1.7 1.4zM309.2 89.4l1.6 1.6zM309.2 89.4l1.7 1.4zM309.2 89.4l.2-.1zM309.4 89.3l1.5 1.5z" fill-rule="evenodd"/>
<path d="M321.3 89.9l.2-.2zM319.7 88.3l1.8 1.4zM319.7 88.3l1.6 1.6zM319.7 88.3l1.8 1.4zM319.7 88.3l.2-.2zM319.9 88.1l1.6 1.6z" fill-rule="evenodd"/>
<path d="M105.5 113.5l-.2 .2zM105.3 113.7l1.8 1.4zM105.5 113.5l1.6 1.6zM105.3 113.7l1.8 1.4zM107.1 115.1l-.2 .2zM105.3 113.7l1.6 1.6z" fill-rule="evenodd"/>
<path d="M196.9 157.7h1.6zM196.9 157.7l1.6 .6zM198.5 157.7v.6zM196.9 157.7l1.6 .6zM196.3 158.3h2.2zM196.9 157.7l-.6 .6z" fill-rule="evenodd"/>
<path d="M197.4 157.1h1.2zM197.4 157.1l1.1 .6zM198.6 157.1l-.1 .6zM197.4 157.1l1.1 .6zM196.9 157.7h1.6zM197.4 157.1l-.5 .6z" fill-rule="evenodd"/>
<path d="M198 156.5h.8zM198 156.5l.6 .6zM198.8 156.5l-.2 .6zM198 156.5l.6 .6zM197.4 157.1h1.2zM198 156.5l-.6 .6z" fill-rule="evenodd"/>
<path d="M198.5 156h.6zM198.5 156l.3 .5zM199.1 156l-.3 .5zM198.5 156l.3 .5zM198 156.5h.8zM198.5 156l-.5 .5z" fill-rule="evenodd"/>
<path d="M198.9 155.4h.5zM198.9 155.4l.2 .6zM199.4 155.4l-.3 .6zM198.9 155.4l.2 .6zM198.5 156h.6zM198.9 155.4l-.4 .6z" fill-rule="evenodd"/>
<path d="M199.4 155h.4zM199.4 155v.4zM199.8 155l-.4 .4zM199.4 155v.4zM198.9 155.4h.5zM199.4 155l-.5 .4z" fill-rule="evenodd"/>
<path d="M199.8 154.5h.4zM199.8 154.5v.5zM200.2 154.5l-.4 .5zM199.8 154.5v.5zM199.4 155h.4zM199.8 154.5l-.4 .5z" fill-rule="evenodd"/>
<path d="M200.1 154.2h.6zM200.1 154.2l.1 .3zM200.2 154.5l.5-.3zM200.1 154.2l.1 .3zM199.8 154.5h.4zM200.1 154.2l-.3 .3z" fill-rule="evenodd"/>
<path d="M200.4 153.9h.8zM200.4 153.9l.3 .3zM200.7 154.2l.5-.3zM200.4 153.9l.3 .3zM200.1 154.2h.6zM200.4 153.9l-.3 .3z" fill-rule="evenodd"/>
<path d="M200.6 153.6h1.2zM200.6 153.6l.6 .3zM201.2 153.9l.6-.3zM200.6 153.6l.6 .3zM200.4 153.9h.8zM200.6 153.6l-.2 .3z" fill-rule="evenodd"/>
<path d="M200.8 153.4h1.5zM200.8 153.4l1 .2zM201.8 153.6l.5-.2zM200.8 153.4l1 .2zM200.6 153.6h1.2zM200.8 153.4l-.2 .2z" fill-rule="evenodd"/>
<path d="M200.9 153.3h2zM200.9 153.3l1.4 .1zM202.3 153.4l.6-.1zM200.9 153.3l1.4 .1zM200.8 153.4h1.5zM200.8 153.4l.1-.1z" fill-rule="evenodd"/>
<path d="M203.5 150.4l2.7 2.9zM200.9 153.3h5.3zM203.5 150.4l-2.6 2.9z" fill-rule="evenodd"/>
<path d="M200.9 153.3h2.6zM200.9 153.3h2zM202.9 153.3h.6zM200.9 153.3h2zM200.9 153.3h2z" fill-rule="evenodd"/>
<path d="M203.5 153.3h2.7zM203.5 153.3h2.7zM203.5 153.3h2.7zM204.2 153.3h2zM203.5 153.3h.7z" fill-rule="evenodd"/>
<path d="M204.2 153.3h2zM204.2 153.3l2.1 .1zM206.2 153.3l.1 .1zM204.2 153.3l2.1 .1zM204.7 153.4h1.6zM204.2 153.3l.5 .1z" fill-rule="evenodd"/>
<path d="M204.7 153.4h1.6zM204.7 153.4l1.8 .2zM206.3 153.4l.2 .2zM204.7 153.4l1.8 .2zM205.3 153.6h1.2zM204.7 153.4l.6 .2z" fill-rule="evenodd"/>
<path d="M205.3 153.6h1.2zM205.3 153.6l1.4 .3zM206.5 153.6l.2 .3zM205.3 153.6l1.4 .3zM205.9 153.9h.8zM205.3 153.6l.6 .3z" fill-rule="evenodd"/>
<path d="M205.9 153.9h.8zM205.9 153.9l1.1 .3zM206.7 153.9l.3 .3zM205.9 153.9l1.1 .3zM206.4 154.2h.6zM205.9 153.9l.5 .3z" fill-rule="evenodd"/>
<path d="M206.4 154.2h.6zM206.4 154.2l.9 .3zM207 154.2l.3 .3zM206.4 154.2l.9 .3zM206.9 154.5h.4zM206.4 154.2l.5 .3z" fill-rule="evenodd"/>
<path d="M206.9 154.5h.4zM206.9 154.5l.8 .5zM207.3 154.5l.4 .5zM206.9 154.5l.8 .5zM207.3 155h.4zM206.9 154.5l.4 .5z" fill-rule="evenodd"/>
<path d="M207.3 155h.4zM207.3 155l.8 .4zM207.7 155l.4 .4zM207.3 155l.8 .4zM207.7 155.4h.4zM207.3 155l.4 .4z" fill-rule="evenodd"/>
<path d="M207.7 155.4h.4zM207.7 155.4l.9 .6zM208.1 155.4l.5 .6zM207.7 155.4l.9 .6zM208 156h.6zM207.7 155.4l.3 .6z" fill-rule="evenodd"/>
<path d="M208 156h.6zM208 156l1.1 .5zM208.6 156l.5 .5zM208 156l1.1 .5zM208.3 156.5h.8zM208 156l.3 .5z" fill-rule="evenodd"/>
<path d="M208.3 156.5h.8zM208.3 156.5l1.3 .6zM209.1 156.5l.5 .6zM208.3 156.5l1.3 .6zM208.4 157.1h1.2zM208.3 156.5l.1 .6z" fill-rule="evenodd"/>
<path d="M208.4 157.1h1.2zM208.4 157.1l1.8 .6zM209.6 157.1l.6 .6zM208.4 157.1l1.8 .6zM208.5 157.7h1.7zM208.4 157.1l.1 .6z" fill-rule="evenodd"/>
<path d="M208.5 157.7h1.7zM208.5 157.7l2.2 .6zM210.2 157.7l.5 .6zM208.5 157.7l2.2 .6zM208.6 158.3h2.1zM208.5 157.7l.1 .6z" fill-rule="evenodd"/>
<path d="M309.2 158l.2-.1zM309.2 158l1.7 1.5zM309.4 157.9l1.5 1.6zM309.2 158l1.7 1.5zM310.8 159.6l.1-.1zM309.2 158l1.6 1.6z" fill-rule="evenodd"/>
<path d="M212.1 166.6l2.4 2.1zM212.1 168.7h2.4zM212.1 166.6v2.1z" fill-rule="evenodd"/>
<path d="M212.1 178.8h.6zM212.1 178.8h2.4zM212.7 178.8h1.8zM212.1 178.8h2.4zM212.1 181l2.4-2.2zM212.1 178.8v2.2z" fill-rule="evenodd"/>
<path d="M212.7 178.8h1.8zM212.7 178.8h1.8z" fill-rule="evenodd"/>
<path d="M212.1 168.7h2.4zM212.1 168.7l2.4 .1zM212.1 168.7l2.4 .1zM212.7 168.8h1.8zM212.1 168.7l.6 .1z" fill-rule="evenodd"/>
<path d="M212.7 168.8h1.8zM212.7 168.8l1.9 .1zM214.5 168.8l.1 .1zM212.7 168.8l1.9 .1zM213.3 168.9h1.3zM212.7 168.8l.6 .1z" fill-rule="evenodd"/>
<path d="M213.3 168.9h1.3zM213.3 168.9l1.5 .1zM214.6 168.9l.2 .1zM213.3 168.9l1.5 .1zM213.9 169h.9zM213.3 168.9l.6 .1z" fill-rule="evenodd"/>
<path d="M213.3 178.6h1.3zM213.3 178.6l1.2 .2zM214.5 178.8l.1-.2zM213.3 178.6l1.2 .2zM212.7 178.8h1.8zM212.7 178.8l.6-.2z" fill-rule="evenodd"/>
<path d="M213.9 169h.9zM213.9 169l1.2 .3zM214.8 169l.3 .3zM213.9 169l1.2 .3zM214.4 169.3h.7zM213.9 169l.5 .3z" fill-rule="evenodd"/>
<path d="M213.9 178.5h.9zM213.9 178.5l.7 .1zM214.6 178.6l.2-.1zM213.9 178.5l.7 .1zM213.3 178.6h1.3zM213.3 178.6l.6-.1z" fill-rule="evenodd"/>
<path d="M214.4 169.3h.7zM214.4 169.3l1 .3zM215.1 169.3l.3 .3zM214.4 169.3l1 .3zM214.9 169.6h.5zM214.4 169.3l.5 .3z" fill-rule="evenodd"/>
<path d="M214.4 178.2h.7zM214.4 178.2l.4 .3zM214.8 178.5l.3-.3zM214.4 178.2l.4 .3zM213.9 178.5h.9zM213.9 178.5l.5-.3z" fill-rule="evenodd"/>
<path d="M214.9 169.6h.5zM214.9 169.6l.9 .4zM215.4 169.6l.4 .4zM214.9 169.6l.9 .4zM215.4 170h.4zM214.9 169.6l.5 .4z" fill-rule="evenodd"/>
<path d="M214.9 177.9h.5zM214.9 177.9l.2 .3zM215.1 178.2l.3-.3zM214.9 177.9l.2 .3zM214.4 178.2h.7zM214.4 178.2l.5-.3z" fill-rule="evenodd"/>
<path d="M215.4 170h.4zM215.4 170l.9 .4zM215.8 170l.5 .4zM215.4 170l.9 .4zM215.8 170.4h.5zM215.4 170l.4 .4z" fill-rule="evenodd"/>
<path d="M215.4 177.5h.4zM215.4 177.5v.4zM215.4 177.9l.4-.4zM215.4 177.5v.4zM214.9 177.9h.5zM214.9 177.9l.5-.4z" fill-rule="evenodd"/>
<path d="M215.8 170.4h.5zM215.8 170.4l1.1 .5zM216.3 170.4l.6 .5zM215.8 170.4l1.1 .5zM216.2 170.9h.7zM215.8 170.4l.4 .5z" fill-rule="evenodd"/>
<path d="M215.8 177.1h.5zM215.8 177.1v.4zM215.8 177.5l.5-.4zM215.8 177.1v.4zM215.4 177.5h.4zM215.4 177.5l.4-.4z" fill-rule="evenodd"/>
<path d="M216.2 170.9h.7zM216.2 170.9l1.2 .5zM216.9 170.9l.5 .5zM216.2 170.9l1.2 .5zM216.5 171.4h.9zM216.2 170.9l.3 .5z" fill-rule="evenodd"/>
<path d="M216.2 176.6h.7zM216.2 176.6l.1 .5zM216.3 177.1l.6-.5zM216.2 176.6l.1 .5zM215.8 177.1h.5zM216.2 176.6l-.4 .5z" fill-rule="evenodd"/>
<path d="M216.5 171.4h.9zM216.5 171.4l1.5 .6zM217.4 171.4l.6 .6zM216.5 171.4l1.5 .6zM216.8 172h1.2zM216.5 171.4l.3 .6z" fill-rule="evenodd"/>
<path d="M216.5 176.1h.9zM216.5 176.1l.4 .5zM216.9 176.6l.5-.5zM216.5 176.1l.4 .5zM216.2 176.6h.7zM216.5 176.1l-.3 .5z" fill-rule="evenodd"/>
<path d="M216.8 172h1.2zM216.8 172l1.9 .6zM218 172l.7 .6zM216.8 172l1.9 .6zM217 172.6h1.7zM216.8 172l.2 .6z" fill-rule="evenodd"/>
<path d="M216.8 175.5h1.2zM216.8 175.5l.6 .6zM217.4 176.1l.6-.6zM216.8 175.5l.6 .6zM216.5 176.1h.9zM216.8 175.5l-.3 .6z" fill-rule="evenodd"/>
<path d="M217 172.6h1.7zM217 172.6l2.3 .5zM218.7 172.6l.6 .5zM217 172.6l2.3 .5zM217.1 173.1h2.2zM217 172.6l.1 .5z" fill-rule="evenodd"/>
<path d="M217 175h1.7zM217 175l1 .5zM218 175.5l.7-.5zM217 175l1 .5zM216.8 175.5h1.2zM217 175l-.2 .5z" fill-rule="evenodd"/>
<path d="M217.1 173.1h2.2zM217.1 173.1l2.9 .7zM219.3 173.1l.7 .7zM217.1 173.1l2.9 .7zM217.1 173.8h2.9zM217.1 173.1v.7z" fill-rule="evenodd"/>
<path d="M217.1 174.4h2.2zM217.1 174.4l1.6 .6zM218.7 175l.6-.6zM217.1 174.4l1.6 .6zM217 175h1.7zM217.1 174.4l-.1 .6z" fill-rule="evenodd"/>
<path d="M217.1 173.8h2.9zM217.1 173.8l2.2 .6zM219.3 174.4l.7-.6zM217.1 173.8l2.2 .6zM217.1 174.4h2.2zM217.1 173.8v.6z" fill-rule="evenodd"/>
<path d="M319.7 187.7l.2-.2zM319.7 187.7l1.8 1.4zM319.9 187.5l1.6 1.6zM319.7 187.7l1.8 1.4zM321.3 189.3l.2-.2zM319.7 187.7l1.6 1.6z" fill-rule="evenodd"/>
</g>
<g fill="none" stroke="#000" stroke-width=".3">
<path d="M116.1 89.5v-.5h-.8v14.8h159.2v-14.8h-.8v.5M116.1 89.9v13M140 89.5v-.5h1.5v.5M140 89.9v13M140.7 89v14.8M141.5 89.9v13M177.5 89.5v-.5h1.4v.5M177.5 89.9v13M178.2 89v14.8M178.9 89.9v13M189.9 89.5v-.5h1.6v.5M189.9 89.9v13"/>
<path d="M190.7 89v14.8M191.5 89.9v13M221.7 89.5v-.5h1.5v.5M221.7 89.9v13M222.4 89v14.8M223.2 89.9v13M236.3 89.5v-.5h1.5v.5M236.3 89.9v13M237 89v14.8M237.8 89.9v13M273.7 89.9v13M115.3 102.9h159.2"/>
<path d="M128 102.9v.9M159.5 102.9v.9M184.4 102.9v.9M206.6 102.9v.9M229.7 102.9v.9M255.8 102.9v.9M278.2 106.2v31.8M278.2 107h13.1M291.7 107h.5v-.8h-14.8v31.8h14.8v-.8h-.5M277.4 122.1h.8M278.2 137.2h13.1M266.8 157.1h.8"/>
<path d="M267.6 141.3v46.3M267.6 142h23.7M291.7 142h.5v-.7h-25.4v46.3h25.4v-.8h-.5M266.8 173h25.4M267.6 172.3h23.7M267.6 173.7h23.7M291.7 172.3h.5v1.4h-.5M266.8 180.3h.8M267.6 186.8h23.7"/>
</g>
<path d="M409.8 0h22v279.4h-22z" fill-rule="evenodd" fill="#fff" stroke="#000" stroke-width=".35"/>
<path d="M409.8 90h22" fill="none" stroke="#000" stroke-width=".21"/>
<path d="M409.8 12h22M409.8 6.4h22M414.9 12v267.4M419.9 12v267.4M425 12v267.4M409.8 51.9h22M430.1 90v189.4" fill="none" stroke="#000" stroke-width=".2"/>
<path d="M6.3 2.8h402.1v271.7h-402.1zM409.8 0v279.4" fill="none" stroke="#000" stroke-width=".28"/>
<text font-size="11.1" x="321.1" y="12.1">KITCHEN TYPE K1</text>
<text font-size="7.7" x="113.7" y="214.4">FLOOR PLAN</text>
<text font-size="6.3" x="384.3" y="17.5">UNIT A1</text>
<text font-size="4.9" x="414.1" y="219.7" transform="rotate(-90 414.1 219.7)">ITALIAN KITCHEN AND BATH</text>
<g font-size="4.2">
<text x="165.7" y="214.4">SCALE 1/2&quot;=1'-0&quot;</text>
<text x="113.5" y="220">CASA FAMILIA UNIT A1 / KITCHEN TYPE K1</text>
</g>
<text font-size="3.2" x="418.3" y="4.6">A.1</text>
<g font-size="2.8">
<text x="120.2" y="106.8">DISHWASHER</text>
<text x="274.6" y="147" transform="rotate(90 274.6 147)">GTE18GTNRBB</text>
<text x="277.9" y="146.4" transform="rotate(90 277.9 146.4)">REFRIGERATOR</text>
</g>
<g font-size="2.5">
<text x="199.5" y="43">426.72</text>
<text x="201" y="46.7">[14']</text>
<text x="206.3" y="51.4">394.22</text>
<text x="202.7" y="55">[12'-11 3/16&quot;]</text>
<text x="222" y="58.9">318.72</text>
<text x="219.8" y="62.6">[10'-5 1/2&quot;]</text>
<text x="245.6" y="70.1">205.62</text>
<text x="242.7" y="73.8">[6'-8 15/16&quot;]</text>
<text x="418.5" y="79.4" transform="rotate(-90 418.5 79.4)">CASA FAMILIA</text>
<text x="423.5" y="83" transform="rotate(-90 423.5 83)">KITCHEN | VANITIES</text>
<text x="103" y="100.7">61.00</text>
<text x="103.6" y="104.4">[24&quot;]</text>
<text x="306.1" y="123.5">164.76</text>
<text x="304.8" y="127.2">[5'-4 7/8&quot;]</text>
<text x="316.8" y="137.8">238.76</text>
<text x="316.7" y="141.4">[7'-10&quot;]</text>
</g>
<g font-size="2.3">
<text x="202.4" y="160.8">- -</text>
<text x="202.7" y="157.3">A</text>
<text x="211.4" y="172.7">B</text>
<text x="210.9" y="176.3">- -</text>
</g>
<g font-size="1.9">
<text x="413.4" y="15.5" transform="rotate(-90 413.4 15.5)">DATE:</text>
<text x="418.5" y="15.5" transform="rotate(-90 418.5 15.5)">REV:</text>
<text x="423.5" y="15.5" transform="rotate(-90 423.5 15.5)">DIMENSION:</text>
<text x="428.6" y="15.5" transform="rotate(-90 428.6 15.5)">DRAWN BY:</text>
<text x="413.4" y="55.4" transform="rotate(-90 413.4 55.4)">PROJECT #:</text>
<text x="418.1" y="195.8" transform="rotate(-90 418.1 195.8)">kitchen | bath | tile | closet</text>
<text x="423.2" y="201.6" transform="rotate(-90 423.2 201.6)">1777 NW 72TH AVE. MIAMI FL, 33126</text>
<text x="428.2" y="199.3" transform="rotate(-90 428.2 199.3)">T. 305.599.9000 F. 305.599.9870</text>
</g>
<text font-size="1.6" x="414.5" y="9.2">SHEET NUMBER</text>
</svg>
